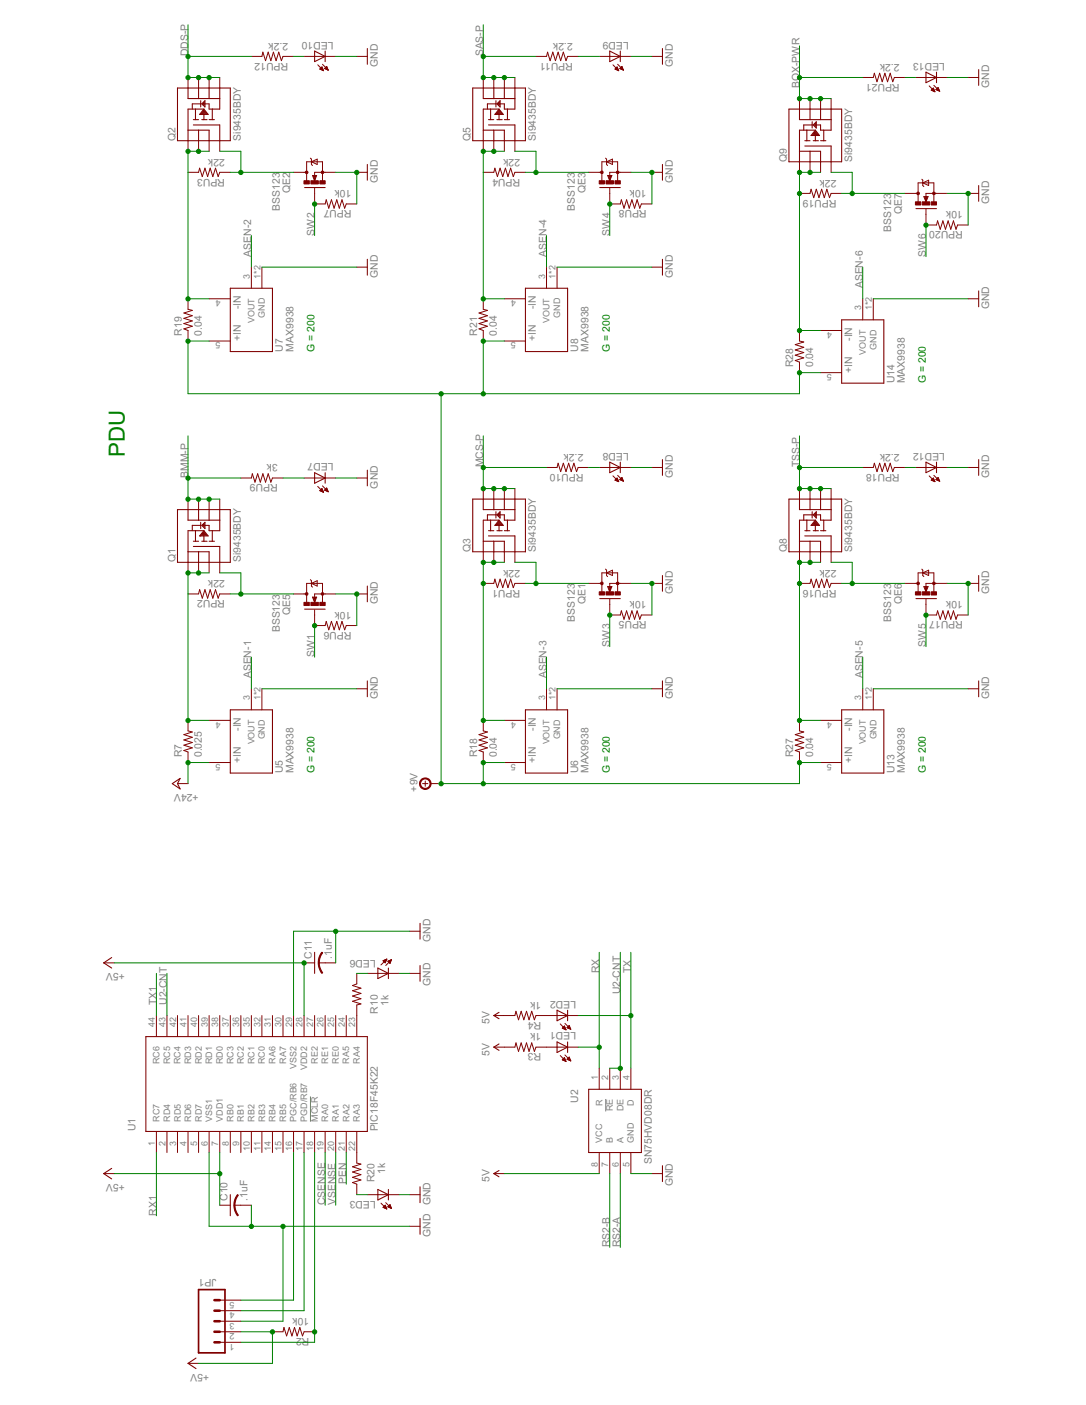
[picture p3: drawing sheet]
<svg xmlns="http://www.w3.org/2000/svg" width="216mm" height="279mm" viewBox="0 0 216 279" stroke-linecap="round" stroke-linejoin="round" font-family="sans-serif">
<path d="M61.7 218v5.1M120.4 218.5v2.5" fill="none" stroke="#808080" stroke-width=".2"/>
<g fill="none" stroke="#800000" stroke-width=".2">
<path d="M37.4 15.4v2.1M39.5 15.4v2.1M41.6 15.4v2.1M43.7 15.4v2.1M50 11.2h2.1l.2-.8 .5 1.7 .5-1.7 .5 1.7 .6-1.7 .5 1.7 .5-1.7 .5 1.7 .4-.9h2.1M60.5 11.2h6.2M63.2 12.9l1.1 1.2M63.6 13.7l.4-.4 .3 .8zM63.6 13.7h.1M63.7 13.6v.2M63.8 13.5v.3M63.9 13.4v.5"/>
<path d="M64 13.3v.6M64.1 13.5v.4M64.1 12.8l1.2 1.1M64.2 13.7v.3M64.3 13.9v.1M64.5 13.6l.8 .3M64.6 13.6h.1M64.6 13.5v.2M64.7 13.4v.3M64.8 13.3v.5M64.9 13.2v.6M64.9 13.2l-.4 .4"/>
<path d="M64.9 13.2l.4 .7M65 13.4v.4M65.1 13.6v.3M65.2 13.8v.1M70.9 11.2h2.1M96.1 15.4v2.1M98.2 15.4v2.1M100.3 15.4v2.1M102.4 15.4v2.1M106.6 11.2h2l.3-.8 .5 1.7 .5-1.7 .5 1.7 .6-1.7 .5 1.7 .5-1.7 .5 1.7 .3-.9h2.1M119.1 11.2h6.3M121.9 12.9l1.1 1.2"/>
<path d="M122.3 13.7l.4-.4 .3 .8zM122.4 13.6v.2M122.4 13.5v.3M122.6 13.4v.4M122.6 13.4v.5M122.7 13.4v.5M122.8 12.8l1.2 1.1M122.8 13.7v.3M122.9 13.9v.1M123.2 13.6l.4-.4 .4 .7zM123.3 13.5v.2M123.4 13.4v.3"/>
<path d="M123.5 13.4v.3M123.6 13.3v.5M123.7 13.3v.5M123.8 13.5v.4M123.9 13.8v.1M129.6 11.2h2.1M158.9 19.6v2.1M161 19.6v2.1M163.1 19.6v2.1M165.2 19.6v2.1M171.5 15.4h2.1l.2-.8 .5 1.7 .6-1.7 .5 1.7 .5-1.7 .5 1.7 .6-1.7 .5 1.7 .3-.9h2.1M182 15.4h6.3"/>
<path d="M184.7 17.1l1.2 1.1M185.1 17.9h.1M185.1 17.9l.8 .3M185.1 17.9l.4-.4 .4 .7M185.3 17.8v.2M185.3 17.7v.3M185.4 17.6v.5M185.5 17.5v.6M185.6 17.7v.4M185.7 17l1.1 1.1M185.7 17.9v.3M185.8 18.1v.1"/>
<path d="M186.1 17.8l.7 .3M186.1 17.8l.4-.4 .3 .7M186.1 17.8h.1M186.2 17.7v.2M186.3 17.6v.3M186.4 17.5v.4M186.5 17.4v.6M186.6 17.5v.5M186.6 17.8v.3M186.8 18v.1M192.5 15.4h2.1M37.4 28v2.1"/>
<path d="M37.4 34.3h2.1l.2-.9 .5 1.7 .5-1.7 .6 1.7 .5-1.7 .5 1.7 .5-1.7 .6 1.7 .3-.8h2.1M39.5 28v2.1M41.6 28v2.1M43.7 28v2.1M58.4 34.3h2.6M61 35.9v-3.7h3.1v3.7M61.7 31.5l.2 .1v1.1l.2 .2M61.9 32.2l1.2-.6v1.1zM62.1 34.9h.8l-.4 1zM62.5 37.4v3.2h2.1l.3-.9 .5 1.7 .5-1.7 .5 1.7 .6-1.7 .5 1.7 .5-1.7 .5 1.7 .3-.8h2.1M66.7 34.3h-4.2v.7M70.9 34.3h2.1"/>
<path d="M96.1 28v2.1M96.1 34.3h2.1l.2-.9 .5 1.7 .5-1.7 .5 1.7 .6-1.7 .5 1.7 .5-1.7 .5 1.7 .4-.8h2.1M98.2 28v2.1M100.3 28v2.1M102.4 28v2.1M117 34.3h2.7M119.7 35.9v-3.7h3.1v3.7M120.4 31.5l.2 .1v1.1l.2 .2M120.6 32.2l1.2-.6v1.1zM120.8 34.9h.8l-.4 1zM121.2 37.4v3.2h2.1l.2-.9 .6 1.7 .5-1.7 .5 1.7 .5-1.7 .6 1.7 .5-1.7 .5 1.7 .3-.8h2.1M125.4 34.3h-4.2v.7"/>
<path d="M129.6 34.3h2.1M158.9 32.2v2.1M158.9 38.5h2.1l.2-.9 .6 1.7 .5-1.7 .5 1.7 .5-1.7 .6 1.7 .5-1.7 .5 1.7 .3-.8h2.1M161 32.2v2.1M163.1 32.2v2.1M165.2 32.2v2.1M179.9 38.5h2.6M183.3 35.6l.2 .2v1.1l.2 .2M183.5 36.4l1.1-.6v1.1zM183.7 39.1h.8l-.4 1zM188.3 38.5h-4.2v.7M192.5 38.5h2.1"/>
<path d="M37.4 59.4v2.1l.8 .2-1.6 .6 1.6 .5-1.6 .5 1.6 .5-1.6 .5 1.6 .6-1.6 .5 .8 .3v2.1M41.6 59.4h4.2M50 53.1v4.2M52.1 53.1v4.2M70.9 53.1h2.1M96.1 59.4v2.1l.8 .2-1.7 .6 1.7 .5-1.7 .5 1.7 .5-1.7 .5 1.7 .6-1.7 .5 .9 .3v2.1M100.3 59.4h4.2M108.6 53.1v4.2M110.7 53.1v4.2M129.6 53.1h2.1M171.5 59.4v4.2M173.6 59.4v4.2"/>
<path d="M182.5 40.1v-3.7h3.2v3.7M184.1 41.6v3.1h2.1l.2-.8 .5 1.7 .6-1.7 .5 1.7 .5-1.7 .5 1.7 .5-1.7 .6 1.7 .3-.9h2.1M192.5 59.4h2.1M41.6 67.8h4.2M100.3 67.8h4.2M158.9 65.7v2.1l.9 .2-1.7 .5 1.7 .6-1.7 .5 1.7 .5-1.7 .5 1.7 .6-1.7 .5 .8 .3v2.1M163.1 74.1h4.2M163.1 65.7h4.2M37.4 99.3v2M39.5 99.3v2M41.6 99.3v2M43.7 99.3v2"/>
<path d="M47.9 95.1h2.1l.2-.9 .5 1.7 .5-1.7 .6 1.7 .5-1.7 .5 1.7 .5-1.7 .5 1.7 .4-.8h2.1M60.5 95.1h6.2M63.2 96.7l1.1 1.2M63.6 97.6l.4-.4 .3 .7zM63.6 97.5v.1M63.7 97.5v.1M63.8 97.4v.3M63.9 97.3v.4M64 97.2v.5M64.1 97.3v.5M64.1 96.6l1.2 1.2M64.2 97.6v.2"/>
<path d="M64.3 97.8v.1M64.5 97.5l.8 .3M64.6 97.5h.1M64.6 97.3v.2M64.7 97.3v.3M64.8 97.2v.4M64.9 97l-.4 .5M64.9 97l.4 .8M64.9 97.1v.5M65 97.2v.5M65.1 97.4v.3M65.2 97.7v.1"/>
<path d="M70.9 95.1h2.1M96.1 97.2v2.1M98.2 97.2v2.1M100.3 97.2v2.1M102.4 97.2v2.1M108.6 93h2.1l.3-.9 .5 1.7 .5-1.7 .5 1.7 .6-1.7 .5 1.7 .5-1.7 .5 1.7 .3-.8h2.1M119.1 93h6.3M121.9 94.6l1.1 1.2M122.4 95.4v.1M122.4 95.3v.2M122.6 95.2v.4M122.6 95.1v.5"/>
<path d="M122.7 95.1l-.4 .4 .7 .3M122.7 95.1l.3 .7M122.7 95.2v.5M122.8 94.5l1.2 1.2M122.8 95.4v.3M122.9 95.6v.2M123.2 95.4l.4-.4 .4 .7zM123.3 95.3v.1M123.4 95.2v.2M123.5 95.1v.4M123.6 95v.5M123.7 95.1v.5"/>
<path d="M123.8 95.3v.3M123.9 95.5v.2M129.6 93h2.1M158.9 97.2v2.1M161 97.2v2.1M163.1 97.2v2.1M165.2 97.2v2.1M171.5 93h2.1l.2-.9 .5 1.7 .6-1.7 .5 1.7 .5-1.7 .5 1.7 .6-1.7 .5 1.7 .3-.8h2.1M182 93h6.3M184.7 94.6l1.2 1.2M185.1 95.5l.8 .3M185.1 95.5h.1"/>
<path d="M185.3 95.4v.1M185.3 95.3v.3M185.4 95.2v.4M185.5 95.1v.5M185.5 95.1l-.4 .4M185.5 95.1l.4 .7M185.6 95.2v.5M185.7 94.5l1.1 1.2M185.7 95.4v.3M185.8 95.6v.2M186.1 95.4l.7 .3M186.1 95.4h.1"/>
<path d="M186.2 95.3v.1M186.3 95.2v.3M186.4 95.1v.4M186.5 95v.5M186.5 95l-.4 .4M186.5 95l.3 .7M186.6 95.1v.5M186.6 95.3v.3M186.8 95.5v.2M192.5 93h2.1M37.4 118.1h2.1l.2-.8 .5 1.7 .5-1.7 .6 1.7 .5-1.7 .5 1.7 .5-1.7 .6 1.7 .3-.9h2.1M37.4 111.8v2.1"/>
<path d="M39.5 111.8v2.1M41.6 111.8v2.1M43.7 111.8v2.1M58.4 118.1h2.6M61 119.8v-3.8h3.1v3.8M61.7 115.3l.2 .2v1l.2 .3M61.9 116l1.2-.5v1zM62.1 118.7h.8l-.4 1.1zM66.7 118.1h-4.2v.8M70.9 118.1h2.1M96.1 116h2.1l.2-.8 .5 1.7 .5-1.7 .5 1.7 .6-1.7 .5 1.7 .5-1.7 .5 1.7 .4-.9h2.1M96.1 109.7v2.1"/>
<path d="M98.2 109.7v2.1M100.3 109.7v2.1M102.4 109.7v2.1M117 116h2.7M119.7 117.7v-3.8h3.1v3.8M120.4 113.2l.2 .2v1l.2 .3M120.6 113.9l1.2-.5v1zM120.8 116.6h.8l-.4 1.1zM121.2 119.2v3.1h2.1l.2-.8 .6 1.6 .5-1.6 .5 1.6 .5-1.6 .6 1.6 .5-1.6 .5 1.6 .3-.8h2.1M125.4 116h-4.2v.8M129.6 116h2.1M158.9 116h2.1l.2-.8 .6 1.7 .5-1.7 .5 1.7 .5-1.7 .6 1.7 .5-1.7 .5 1.7 .3-.9h2.1"/>
<path d="M158.9 109.7v2.1M161 109.7v2.1M163.1 109.7v2.1M165.2 109.7v2.1M179.9 116h2.6M182.5 117.7v-3.8h3.2v3.8M183.3 113.2l.2 .2v1l.2 .3M183.5 113.9l1.1-.5v1zM183.7 116.6h.8l-.4 1.1zM184.1 119.2v3.1h2.1l.2-.8 .5 1.6 .6-1.6 .5 1.6 .5-1.6 .5 1.6 .5-1.6 .6 1.6 .3-.8h2.1M188.3 116h-4.2v.8M192.5 116h2.1"/>
<path d="M50 137v4.2M52.1 137v4.2M62.5 121.3v3.1h2.1l.3-.8 .5 1.6 .5-1.6 .5 1.6 .6-1.6 .5 1.6 .5-1.6 .5 1.6 .3-.8h2.1M70.9 137h2.1M108.6 137v4.2M110.7 137v4.2M129.6 137h2.1M171.5 137v4.2M173.6 137v4.2M192.5 137h2.1M35.3 155.8h2.1M37.4 143.3v2.1l.8 .2-1.6 .5 1.6 .5-1.6 .6 1.6 .5-1.6 .5 1.6 .5-1.6 .5 .8 .3v2.1"/>
<path d="M41.6 151.6h4.2M41.6 143.3h4.2M84 155.8h1.1M84.5 155.3v1.1M85.6 155.8h2.1M96.1 143.3v2.1l.8 .2-1.7 .5 1.7 .5-1.7 .6 1.7 .5-1.7 .5 1.7 .5-1.7 .5 .9 .3v2.1M100.3 151.6h4.2M100.3 143.3h4.2M158.9 143.3v2.1l.9 .2-1.7 .5 1.7 .5-1.7 .6 1.7 .5-1.7 .5 1.7 .5-1.7 .5 .8 .3v2.1M163.1 151.6h4.2M163.1 143.3h4.2M20.6 191.5h2.1"/>
<path d="M60.5 191.5h2M63.4 191.5h3.3M70.9 193.6v2.1l-.8 .3 1.7 .5-1.7 .5 1.7 .5-1.7 .6 1.7 .5-1.7 .5 1.7 .5-.9 .3v6.2M73 193.6h6.3M76.2 191.1l.7-.4-.3 .8zM76.2 191v.1M76.3 191v.2M76.4 190.9v.4M76.5 190.9v.5M76.6 190.9v.6M76.7 190.8v.4M76.8 190.8v.2"/>
<path d="M76.9 190.8h.1M76.9 190.7l-1.2 1.2M77.2 191.1v.1M77.2 191.1v.2M77.3 191.1v.3M77.4 191v.5M77.5 191v.6M77.6 190.9v.4M77.7 190.9v.2M77.8 190.9h.1M77.8 190.8l-1.1 1.2M77.8 190.8l-.7 .4 .4 .4"/>
<path d="M77.8 190.8l-.3 .8M81.4 185.2h2.1M81.4 193.6h2.1M31.1 202v4.1M33.2 202v4.1M35.3 202v4.1M37.4 202v4.1M39.5 202v4.1M41.6 202v4.1M43.7 202v4.1M45.8 202v4.1M47.9 202v4.1"/>
<path d="M50 202v4.1M52.1 202v4.1M54.2 202v4.1M56.3 202v4.1M58.4 202v4.1M60.5 202v4.1M62.5 202v4.1M64.6 202v4.1M66.7 202v4.1M68.8 202v4.1M98.2 208.2h4.2l.2-.8 .5 1.7 .5-1.7 .5 1.7 .6-1.7 .5 1.7 .5-1.7 .5 1.7 .4-.9h8.3M98.2 202h4.2l.2-.9 .5 1.7 .5-1.7 .5 1.7 .6-1.7 .5 1.7 .5-1.7 .5 1.7 .4-.8h8.3"/>
<path d="M111.4 209.9l1.1 1.2M111.4 203.6l1.1 1.2M111.8 204.4v.1M111.8 210.7v.1M111.9 204.3v.2M111.9 210.6v.2M112 204.2v.4M112 210.5v.4M112.1 204.1v.5M112.1 210.4v.5M112.2 210.3l-.4 .5 .7 .3M112.2 210.3l.3 .8"/>
<path d="M112.2 204v.6M112.2 210.3v.6M112.2 204l-.4 .5 .7 .3M112.2 204l.3 .8M112.3 209.8l1.2 1.2M112.3 204.3v.4M112.3 210.6v.4M112.3 203.5l1.2 1.2M112.4 204.5v.2M112.4 210.8v.2M112.5 204.7v.1M112.5 211v.1"/>
<path d="M112.8 204.3v.1M112.8 210.6v.1M112.9 204.2v.2M112.9 210.5v.2M113 204.1v.4M113 210.4v.4M113.1 204v.5M113.1 210.3v.5M113.2 210.2l-.5 .5 .8 .3M113.2 210.2l.3 .8M113.2 203.9v.6M113.2 210.2v.6"/>
<path d="M113.2 203.9l-.5 .5 .8 .3M113.2 203.9l.3 .8M113.2 204.2v.4M113.2 210.4v.5M113.3 204.4v.2M113.3 210.7v.2M113.4 204.6v.1M113.4 210.9h.1M119.1 212.4v4.2M121.2 212.4v4.2M123.3 212.4v4.2M125.4 212.4v4.2"/>
<path d="M20.6 233.4h2.1M31.1 225v4.2M33.2 225v4.2M35.3 225v4.2M37.4 225v4.2M39.5 225v4.2M41.6 225v4.2M43.7 225v4.2M43.7 239.7h2.1M45.8 225v4.2M46.6 239.7h3.4M47.9 225v4.2"/>
<path d="M50 225v4.2M52.1 225v4.2M54.2 225v4.2M56.3 225v4.2M58.4 225v4.2M60.5 225v4.2M62.5 225v4.2M64.6 225v4.2M66.7 225v4.2M68.8 225v4.2M70.9 225v6.3l.9 .2-1.7 .5 1.7 .6-1.7 .5 1.7 .5-1.7 .5 1.7 .6-1.7 .5 .8 .3v2.1M73 237.6h6.3"/>
<path d="M75.7 239.3l1.2 1.1M76.3 240v.2M76.4 239.9v.3M76.5 239.8v.4M76.6 239.7v.6M76.7 239.2l1.1 1.1M76.7 239.9v.4M77.1 240l.4-.4 .3 .7zM77.2 239.9v.1M77.2 239.9v.2M77.3 239.8v.3M77.4 239.7v.4"/>
<path d="M77.5 239.6v.6M77.6 239.8v.4M81.4 237.6h2.1M98.2 233.4h2.1M119.1 229.2v4.2M121.2 229.2v4.2M123.3 229.2v4.2M125.4 229.2v4.2M129.6 233.4h2.1M43.7 258.6h4.2M76.2 240.1l.4-.4 .3 .7zM76.2 240.1h.1"/>
<path d="M76.8 240.1v.3M76.9 240.3v.1M77.7 240v.3M77.8 240.2v.1M81.4 243.9h2.1M37.4 271.1h2.1M43.7 266.9h4.2M43.7 264.8h4.2M43.7 262.7h4.2M43.7 260.6h4.2M54.2 264.8h2.1l.2-.8 .5 1.7 .5-1.7 .5 1.7 .5-1.7 .6 1.7 .5-1.7 .5 1.7 .4-.9h2"/>
</g>
<g fill="none" stroke="#800000" stroke-width=".21">
<path d="M35.3 17.5h10.5v10.5h-10.5zM37.4 17.5v2.1h6.3M39.5 17.5v2.1M41.6 17.5v2.1M43.7 17.5v4.2h-2.1v-1h-.9M62.5 10.2l2.1 1-2.1 1.1zM64.6 10.2v2.1M73 9.7v3.1M94 17.5h10.5v10.5h-10.5zM96.1 17.5v2.1h6.3M98.2 17.5v2.1M100.3 17.5v2.1"/>
<path d="M102.4 17.5v4.2h-2.1v-1h-.9M121.2 10.2l2.1 1-2.1 1.1zM123.3 10.2v2.1M131.7 9.7v3.1M184.1 14.4l2.1 1-2.1 1zM186.2 14.4v2M194.6 13.8v3.2M37.4 25.9h4.2v2.1M38.4 24.8h5.3v3.2M38.4 23.8h1.1M38.9 21.7v2.1M39.5 25.9v2.1"/>
<path d="M39.9 20v1.3M39.9 20.7h-1.7v1M40.1 23.8h1.1M40.3 20.6v.1M40.4 20.4v.4M40.5 21.7h-3.1v6.3M40.5 22.8v1M40.5 21.7l.9 1.1h-1.7zM40.5 21.9l-.6 .9M40.6 20.3v.6M40.6 22l-.4 .6M40.7 22.1l-.4 .5"/>
<path d="M40.7 20v1.3l-.6-.6zM40.8 22.2l-.2 .4M40.9 22.4l-.1 .2M41 22.5l-.1 .1M41.1 22.6v.1M41.6 23.8h1M42.2 21.7v2.1M60.6 37.3h4M73 32.7v3.1M96.1 25.9h4.2v2.1M97.1 24.8h5.3v3.2M97.1 23.8h1.1"/>
<path d="M97.5 21.7v2.1M98.2 25.9v2.1M98.6 20.7h-1.7v1M98.6 20v1.3M98.8 23.8h1M99 20.6v.1M99.1 20.4v.4M99.2 21.7h-3.1v6.3M99.2 21.7l.9 1.1h-1.7zM99.2 22.8v1M99.2 21.9l-.6 .9M99.3 20.3v.6"/>
<path d="M99.3 22l-.5 .6M99.4 22.1l-.4 .5M99.4 20v1.3l-.6-.6zM99.5 22.2l-.3 .4M99.6 22.4l-.2 .2M99.7 22.5l-.1 .1M99.8 22.6v.1M100.3 23.8h1M100.9 21.7v2.1M119.2 37.3h4.1M131.7 32.7v3.1M156.8 21.7h10.5v10.5h-10.5z"/>
<path d="M158.9 21.7v2.1h6.3M158.9 30.1h4.2v2.1M160 28h1M160 29h5.2v3.2M160.4 25.9v2.1M161 21.7v2.1M161 30.1v2.1M161.5 24.8h-1.7v1.1M161.5 24.2v1.3M161.7 28h1M161.9 24.8v.1M162 24.6v.4"/>
<path d="M162.1 25.9h-3.2v6.3M162.1 26.9v1.1M162.1 25.9l.8 1h-1.7zM162.1 26.1l-.6 .8M162.2 24.5v.6M162.2 26.2l-.5 .6M162.3 26.3l-.4 .5M162.3 24.2v1.3l-.6-.7zM162.4 26.4l-.3 .4M162.5 26.5l-.2 .3M162.6 26.6l-.1 .2M162.7 26.8l-.1 .1"/>
<path d="M163.1 28h1.1M163.1 21.7v2.1M163.8 25.9v2.1M165.2 21.7v4.2h-2.1v-1.1h-.8M194.6 36.9v3.1M45.8 57.3h8.4v12.6h-8.4zM73 51.6v3.1M104.5 57.3h8.3v12.6h-8.3zM131.7 51.6v3.1M182.1 41.5h4.1M194.6 57.8v3.2M167.3 63.6h8.4v12.6h-8.4z"/>
<path d="M62.5 94l2.1 1.1-2.1 1zM64.6 94v2.1M73 93.5v3.1M94 99.3h10.5v10.4h-10.5zM96.1 99.3v2h6.3M98.2 99.3v2M100.3 99.3v2M102.4 99.3v4.1h-2.1v-1h-.9M121.2 91.9l2.1 1.1-2.1 1zM123.3 91.9v2.1M131.7 91.4v3.1M156.8 99.3h10.5v10.4h-10.5z"/>
<path d="M158.9 99.3v2h6.3M161 99.3v2M163.1 99.3v2M165.2 99.3v4.1h-2.1v-1h-.8M184.1 91.9l2.1 1.1-2.1 1zM186.2 91.9v2.1M194.6 91.4v3.1M35.3 101.3h10.5v10.5h-10.5zM37.4 101.3v2.1h6.3M37.4 109.7h4.2v2.1M38.4 108.7h5.3v3.1M38.4 107.6h1.1"/>
<path d="M38.9 105.5v2.1M39.5 101.3v2.1M39.5 109.7v2.1M39.9 104.5h-1.7v1M39.9 103.9v1.2M40.1 104.5l.6-.6v1.2zM40.1 107.6h1.1M40.3 104.4v.1M40.4 104.3v.3M40.5 105.5h-3.1v6.3M40.5 105.5l.9 1.1h-1.7zM40.5 106.6v1"/>
<path d="M40.5 105.7l-.6 .9M40.6 104.1v.7M40.6 105.8l-.4 .7M40.7 106l-.4 .5M40.8 106l-.2 .5M40.9 106.2l-.1 .2M41 106.3l-.1 .2M41.1 106.4v.1M41.6 101.3v2.1M41.6 107.6h1M42.2 105.5v2.1M43.7 101.3v4.2h-2.1v-1h-.9"/>
<path d="M73 116.5v3.2M96.1 107.6h4.2v2.1M97.1 105.5h1.1M97.1 106.6h5.3v3.1M97.5 103.4v2.1M98.2 107.6v2.1M98.6 102.4h-1.7v1M98.6 101.8v1.2M98.8 105.5h1M98.8 102.4l.6-.6v1.2zM99 102.3v.1M99.1 102.2v.3"/>
<path d="M99.2 103.4h-3.1v6.3M99.2 103.4l.9 1.1h-1.7zM99.2 104.5v1M99.2 103.7l-.6 .8M99.3 102v.7M99.3 103.7l-.5 .7M99.4 103.9l-.4 .5M99.5 103.9l-.3 .5M99.6 104.1l-.2 .3M99.7 104.2l-.1 .2M99.8 104.3v.1M100.3 105.5h1"/>
<path d="M100.9 103.4v2.1M119.2 119h4.1M131.7 114.4v3.2M158.9 107.6h4.2v2.1M160 105.5h1M160 106.6h5.2v3.1M160.4 103.4v2.1M161 107.6v2.1M161.5 102.4h-1.7v1M161.5 101.8v1.2M161.7 105.5h1M161.9 102.3v.1"/>
<path d="M162 102.2v.3M162.1 103.4h-3.2v6.3M162.1 103.4l.8 1.1h-1.7zM162.1 104.5v1M162.1 103.7l-.6 .8M162.2 102v.7M162.2 103.7l-.5 .7M162.3 103.9l-.4 .5M162.3 101.8v1.2l-.6-.6zM162.4 103.9l-.3 .5M162.5 104.1l-.2 .3M162.6 104.2l-.1 .2"/>
<path d="M162.7 104.3l-.1 .1M163.1 105.5h1.1M163.8 103.4v2.1M182.1 119h4.1M194.6 114.4v3.2M60.6 121.1h4M73 135.4v3.2M131.7 135.4v3.2M194.6 135.4v3.2M34.2 155.8l1.6-1-.5 1 .5 1.1zM45.8 141.2h8.4v12.5h-8.4zM104.5 141.2h8.3v12.5h-8.3z"/>
<path d="M167.3 141.2h8.4v12.5h-8.4zM22.2 190.4l-1.6 1.1 1.6 1M62.5 189.4v4.2M75.1 192.5l2.1 1.1-2.1 1zM77.2 192.5v2.1M83.5 183.6v3.2M83.5 192v3.1M29 206.1h44v18.9h-44zM99.2 207.6l-1 .6 1 .7M99.2 201.3l-1 .7 1 .6M110.7 207.2l2.1 1-2.1 1.1zM110.7 200.9l2.1 1.1-2.1 1z"/>
<path d="M112.8 200.9v2.1M112.8 207.2v2.1M117 216.6h10.5v12.6h-10.5zM22.2 232.3l-1.6 1.1 1.6 1M45.8 237.6v4.2M75.1 236.5l2.1 1.1-2.1 1zM77.2 236.5v2.1M83.5 236v3.2M99.2 232.8l-1 .6 1 .6M131.7 231.8v3.2M83.5 242.3v3.1M39 270.1l-1.6 1 1.6 1.1"/>
</g>
<path d="M62.3 35l.2 .7 .2-.7h-.2v.2M121 35l.2 .7 .2-.7h-.2v.2M183.9 39.2l.2 .7 .2-.7h-.2v.2M62.3 118.9l.2 .7 .2-.7h-.2v.2M121 116.8l.2 .7 .2-.7h-.2v.2M183.9 116.8l.2 .7 .2-.7h-.2v.2" fill="none" stroke="#800000" stroke-width=".25"/>
<g fill="#800000" stroke="#800000" stroke-width=".2">
<path d="M83.8 154.9a1.16 1.16 0 0 1 1.8 .6 1.16 1.16 0 0 1-1.1 1.5v-.2a.94 .94 0 0 1-.9-1.3 .94 .94 0 0 1 1.6-.3 .94 .94 0 0 1-.4 1.5l-.3 .1v.2a1.15 1.15 0 0 1-1-.8 1.15 1.15 0 0 1 .3-1.3z" fill-rule="evenodd"/>
<path d="M47.2 237.6l.2 .1-.5 .7-.2 1.3h-.2l.2-1.2z" fill-rule="evenodd"/>
<path d="M46.5 239.7h.2l.1 .8 .6 1.2-.2 .1-.5-1z" fill-rule="evenodd"/>
<path d="M64 189.4l.2 .1-.5 .7-.2 1.3h-.2l.1-1.1z" fill-rule="evenodd"/>
<path d="M63.3 191.5h.2l.1 .8 .6 1.1-.2 .2-.5-1z" fill-rule="evenodd"/>
<path d="M185.5 115.8h.4v.4h-.4z" fill-rule="evenodd"/>
<path d="M185.5 38.3h.4v.4h-.4z" fill-rule="evenodd"/>
<circle cx="64.1" cy="118.1" r=".27"/>
<circle cx="61" cy="118.1" r=".27"/>
<circle cx="122.8" cy="116" r=".27"/>
<circle cx="119.7" cy="116" r=".27"/>
<circle cx="64.1" cy="34.3" r=".27"/>
<circle cx="61" cy="34.3" r=".27"/>
<circle cx="122.8" cy="34.3" r=".27"/>
<circle cx="119.7" cy="34.3" r=".27"/>
<circle cx="182.5" cy="116" r=".27"/>
<circle cx="182.5" cy="38.5" r=".27"/>
</g>
<g fill="#800000" stroke="#800000" stroke-width=".2">
<path d="M63.6 119.8h1v.6h-1z"/>
<path d="M60.4 119.8h1.1v.6h-1.1z"/>
<path d="M61.8 119.8h1.5v.6h-1.5z"/>
<path d="M122.3 117.7h1v.6h-1z"/>
<path d="M119.1 117.7h1.1v.6h-1.1z"/>
<path d="M120.5 117.7h1.5v.6h-1.5z"/>
<path d="M63.6 35.9h1v.7h-1z"/>
<path d="M60.4 35.9h1.1v.7h-1.1z"/>
<path d="M61.8 35.9h1.5v.7h-1.5z"/>
<path d="M122.3 35.9h1v.7h-1z"/>
<path d="M119.1 35.9h1.1v.7h-1.1z"/>
<path d="M120.5 35.9h1.5v.7h-1.5z"/>
<path d="M185.1 117.7h1.1v.6h-1.1z"/>
<path d="M182 117.7h1v.6h-1z"/>
<path d="M183.3 117.7h1.5v.6h-1.5z"/>
<path d="M185.1 40.1h1.1v.7h-1.1z"/>
<path d="M182 40.1h1v.7h-1z"/>
<path d="M183.3 40.1h1.5v.7h-1.5z"/>
</g>
<path d="M39.5 256.5h5.2v12.5h-5.2z" fill="none" stroke="#800000" stroke-width=".34"/>
<path d="M42.6 258.6h1.1M42.6 262.7h1.1M42.6 264.8h1.1M42.6 266.9h1.1M42.6 260.6h1.1" fill="none" stroke="#800000" stroke-width=".51"/>
<g fill="none" stroke="#008000" stroke-width=".2">
<path d="M37.4 11.2h12.6M37.4 4.9v10.5h6.3M58.4 11.2h2.1M66.7 11.2h4.2M96.1 11.2h10.5M96.1 4.9v10.5h6.3M114.9 11.2h4.2M125.4 11.2h4.2M158.9 15.4h12.6M158.9 9.1v10.5h6.3M179.9 15.4h2.1M188.3 15.4h4.2"/>
<path d="M41.6 30.1h-4.2v29.3h4.2M43.7 30.1h4.2v4.2M45.8 34.3h12.6M66.7 34.3h4.2v6.3M100.3 30.1h-4.2v29.3h4.2M102.4 30.1h4.2v4.2M104.5 34.3h12.5M125.4 34.3h4.2v6.3M163.1 34.3h-4.2v31.4h4.2M165.2 34.3h4.2v4.2M167.3 38.5h12.6M188.3 38.5h4.2v6.2"/>
<path d="M50 46.8v6.3M52.1 53.1h18.8M62.5 40.6v6.2M108.6 46.8v6.3M110.7 53.1h18.9M121.2 40.6v6.2M171.5 53.1v6.3M173.6 59.4h18.9M184.1 44.7v6.3M41.6 67.8h-4.2v10.5h121.5v-4.2h4.2M87.7 78.3v77.5h71.2v-4.2h4.2M100.3 67.8h-4.2v10.5"/>
<path d="M37.4 95.1h10.5M37.4 86.7v12.6h6.3M56.3 95.1h4.2M66.7 95.1h4.2M96.1 93h12.5M96.1 86.7v10.5h6.3M117 93h2.1M125.4 93h4.2M158.9 93h12.6M158.9 86.7v10.5h6.3M179.9 93h2.1M188.3 93h4.2"/>
<path d="M41.6 113.9h-4.2v29.4h4.2M43.7 113.9h4.2v4.2M45.8 118.1h12.6M66.7 118.1h4.2v6.3M100.3 111.8h-4.2v31.5h4.2M102.4 111.8h4.2v4.2M104.5 116h12.5M125.4 116h4.2v6.3M163.1 111.8h-4.2v31.5h4.2M165.2 111.8h4.2v4.2M167.3 116h12.6M188.3 116h4.2v6.3"/>
<path d="M50 130.7v6.3M52.1 137h18.8M62.5 124.4v6.3M108.6 130.7v6.3M110.7 137h18.9M121.2 122.3v6.3M171.5 130.7v6.3M173.6 137h18.9M184.1 122.3v6.3M41.6 151.6h-4.2v4.2M100.3 151.6h-4.2v4.2M22.7 191.5h37.8v10.5"/>
<path d="M31.1 193.6v8.4M33.2 193.6v8.4M66.7 185.2v6.3M70.9 193.6h2.1M79.3 193.6h2.1M81.4 185.2h-23v16.8M119.1 189.4v23M123.3 189.4v23h-2.1M125.4 189.4v23M114.9 202h10.5M114.9 208.2h4.2M22.7 233.4h21"/>
<path d="M31.1 229.2v12.6M41.6 229.2v14.7h39.8M43.7 229.2v10.5M50 239.7v4.2M58.4 229.2v29.4h-10.5M60.5 229.2v31.4h-12.6M62.5 229.2v37.7h-14.6M64.6 229.2v10.5M66.7 229.2v10.5M68.8 229.2v6.3M70.9 237.6h2.1M79.3 237.6h2.1"/>
<path d="M100.3 233.4h18.8M121.2 233.4v14.7M123.3 233.4v14.7M125.4 233.4h4.2M56.3 243.9v18.8h-8.4M47.9 264.8h6.3v6.3h-14.7"/>
</g>
<g fill="#008000" stroke="#008000" stroke-width=".2">
<circle cx="70.9" cy="118.1" r=".42"/>
<circle cx="129.6" cy="116" r=".42"/>
<circle cx="70.9" cy="34.3" r=".42"/>
<circle cx="129.6" cy="34.3" r=".42"/>
<circle cx="56.3" cy="243.9" r=".42"/>
<circle cx="50" cy="243.9" r=".42"/>
<circle cx="66.7" cy="185.2" r=".42"/>
<circle cx="192.5" cy="116" r=".42"/>
<circle cx="192.5" cy="38.5" r=".42"/>
<circle cx="62.5" cy="124.4" r=".42"/>
<circle cx="37.4" cy="99.3" r=".42"/>
<circle cx="39.5" cy="99.3" r=".42"/>
<circle cx="41.6" cy="99.3" r=".42"/>
<circle cx="37.4" cy="95.1" r=".42"/>
<circle cx="37.4" cy="143.3" r=".42"/>
<circle cx="37.4" cy="113.9" r=".42"/>
<circle cx="39.5" cy="113.9" r=".42"/>
<circle cx="96.1" cy="97.2" r=".42"/>
<circle cx="98.2" cy="97.2" r=".42"/>
<circle cx="100.3" cy="97.2" r=".42"/>
<circle cx="96.1" cy="93" r=".42"/>
<circle cx="96.1" cy="116" r=".42"/>
<circle cx="96.1" cy="143.3" r=".42"/>
<circle cx="96.1" cy="111.8" r=".42"/>
<circle cx="98.2" cy="111.8" r=".42"/>
<circle cx="106.6" cy="116" r=".42"/>
<circle cx="37.4" cy="15.4" r=".42"/>
<circle cx="39.5" cy="15.4" r=".42"/>
<circle cx="41.6" cy="15.4" r=".42"/>
<circle cx="37.4" cy="11.2" r=".42"/>
<circle cx="37.4" cy="59.4" r=".42"/>
<circle cx="37.4" cy="30.1" r=".42"/>
<circle cx="39.5" cy="30.1" r=".42"/>
<circle cx="47.9" cy="34.3" r=".42"/>
<circle cx="96.1" cy="15.4" r=".42"/>
<circle cx="98.2" cy="15.4" r=".42"/>
<circle cx="100.3" cy="15.4" r=".42"/>
<circle cx="96.1" cy="11.2" r=".42"/>
<circle cx="96.1" cy="59.4" r=".42"/>
<circle cx="96.1" cy="30.1" r=".42"/>
<circle cx="98.2" cy="30.1" r=".42"/>
<circle cx="106.6" cy="34.3" r=".42"/>
<circle cx="87.7" cy="78.3" r=".42"/>
<circle cx="96.1" cy="67.8" r=".42"/>
<circle cx="37.4" cy="67.8" r=".42"/>
<circle cx="96.1" cy="151.7" r=".42"/>
<circle cx="87.7" cy="155.9" r=".42"/>
<circle cx="158.9" cy="151.7" r=".42"/>
<circle cx="96.1" cy="155.9" r=".42"/>
<circle cx="158.9" cy="74.1" r=".42"/>
<circle cx="96.1" cy="78.3" r=".42"/>
<circle cx="47.9" cy="118.1" r=".42"/>
<circle cx="125.4" cy="202" r=".42"/>
<circle cx="119.1" cy="208.3" r=".42"/>
<circle cx="43.7" cy="233.4" r=".42"/>
<circle cx="60.5" cy="191.5" r=".42"/>
<circle cx="54.2" cy="264.9" r=".42"/>
<circle cx="62.5" cy="264.9" r=".42"/>
<circle cx="123.3" cy="212.4" r=".42"/>
<circle cx="158.9" cy="116" r=".42"/>
<circle cx="158.9" cy="143.3" r=".42"/>
<circle cx="158.9" cy="111.8" r=".42"/>
<circle cx="161" cy="111.8" r=".42"/>
<circle cx="169.4" cy="116" r=".42"/>
<circle cx="158.9" cy="97.2" r=".42"/>
<circle cx="161" cy="97.2" r=".42"/>
<circle cx="163.1" cy="97.2" r=".42"/>
<circle cx="158.9" cy="93" r=".42"/>
<circle cx="37.4" cy="151.7" r=".42"/>
<circle cx="158.9" cy="38.5" r=".42"/>
<circle cx="158.9" cy="65.7" r=".42"/>
<circle cx="158.9" cy="34.3" r=".42"/>
<circle cx="161" cy="34.3" r=".42"/>
<circle cx="169.4" cy="38.5" r=".42"/>
<circle cx="158.9" cy="19.6" r=".42"/>
<circle cx="161" cy="19.6" r=".42"/>
<circle cx="163.1" cy="19.6" r=".42"/>
<circle cx="158.9" cy="15.4" r=".42"/>
<circle cx="62.5" cy="40.6" r=".42"/>
<circle cx="121.2" cy="122.3" r=".42"/>
<circle cx="121.2" cy="40.6" r=".42"/>
<circle cx="184.1" cy="122.3" r=".42"/>
<circle cx="184.1" cy="44.8" r=".42"/>
</g>
<text font-size="5" fill="#008000" x="24.8" y="90.9" transform="rotate(-90 24.8 90.9)">PDU</text>
<g font-size="2.3" fill="#808080">
<text x="37.4" y="11.2" transform="rotate(-90 37.4 11.2)">DDS-P</text>
<text x="57.3" y="8.5" transform="rotate(-180 57.3 8.5)">2.2k</text>
<text x="66.3" y="8.3" transform="rotate(-180 66.3 8.3)">LED10</text>
<text x="96.1" y="11.2" transform="rotate(-90 96.1 11.2)">SAS-P</text>
<text x="113.9" y="8.5" transform="rotate(-180 113.9 8.5)">2.2k</text>
<text x="125" y="8.3" transform="rotate(-180 125 8.3)">LED9</text>
<text x="57.3" y="12.5" transform="rotate(-180 57.3 12.5)">RPU12</text>
<text x="75.1" y="13.3" transform="rotate(-90 75.1 13.3)">GND</text>
<text x="113.9" y="12.5" transform="rotate(-180 113.9 12.5)">RPU11</text>
<text x="133.8" y="13.3" transform="rotate(-90 133.8 13.3)">GND</text>
<text x="158.9" y="17.5" transform="rotate(-90 158.9 17.5)">BOX-PWR</text>
<text x="178.9" y="12.7" transform="rotate(-180 178.9 12.7)">2.2k</text>
<text x="178.9" y="16.6" transform="rotate(-180 178.9 16.6)">RPU21</text>
<text x="187.9" y="12.5" transform="rotate(-180 187.9 12.5)">LED13</text>
<text x="196.7" y="17.5" transform="rotate(-90 196.7 17.5)">GND</text>
<text x="34.9" y="28" transform="rotate(-90 34.9 28)">Q2</text>
<text x="47.9" y="28" transform="rotate(-90 47.9 28)">Si9435BDY</text>
<text x="93.6" y="28" transform="rotate(-90 93.6 28)">Q5</text>
<text x="106.5" y="28" transform="rotate(-90 106.5 28)">Si9435BDY</text>
<text x="44.7" y="31.5" transform="rotate(-180 44.7 31.5)">22k</text>
<text x="44.7" y="35.5" transform="rotate(-180 44.7 35.5)">RPU3</text>
<text x="103.4" y="31.5" transform="rotate(-180 103.4 31.5)">22k</text>
<text x="103.4" y="35.5" transform="rotate(-180 103.4 35.5)">RPU4</text>
<text x="156.4" y="32.2" transform="rotate(-90 156.4 32.2)">Q9</text>
<text x="166.3" y="35.7" transform="rotate(-180 166.3 35.7)">22k</text>
<text x="169.4" y="32.2" transform="rotate(-90 169.4 32.2)">Si9435BDY</text>
<text x="55.6" y="41.9" transform="rotate(-90 55.6 41.9)">BSS123</text>
<text x="57.7" y="38.4" transform="rotate(-90 57.7 38.4)">QE2</text>
<text x="69.9" y="37.8" transform="rotate(-180 69.9 37.8)">10k</text>
<text x="69.9" y="41.8" transform="rotate(-180 69.9 41.8)">RPU7</text>
<text x="75.1" y="36.4" transform="rotate(-90 75.1 36.4)">GND</text>
<text x="114.3" y="41.9" transform="rotate(-90 114.3 41.9)">BSS123</text>
<text x="116.4" y="38.4" transform="rotate(-90 116.4 38.4)">QE3</text>
<text x="128.6" y="37.8" transform="rotate(-180 128.6 37.8)">10k</text>
<text x="128.6" y="41.8" transform="rotate(-180 128.6 41.8)">RPU8</text>
<text x="133.8" y="36.4" transform="rotate(-90 133.8 36.4)">GND</text>
<text x="166.3" y="39.7" transform="rotate(-180 166.3 39.7)">RPU19</text>
<text x="196.7" y="40.6" transform="rotate(-90 196.7 40.6)">GND</text>
<text x="62.5" y="46.8" transform="rotate(-90 62.5 46.8)">SW2</text>
<text x="121.2" y="46.8" transform="rotate(-90 121.2 46.8)">SW4</text>
<text x="177.2" y="46.1" transform="rotate(-90 177.2 46.1)">BSS123</text>
<text x="179.3" y="42.6" transform="rotate(-90 179.3 42.6)">QE7</text>
<text x="191.4" y="42" transform="rotate(-180 191.4 42)">10k</text>
<text x="191.4" y="46" transform="rotate(-180 191.4 46)">RPU20</text>
<text x="50" y="51" transform="rotate(-90 50 51)">ASEN-2</text>
<text x="108.6" y="51" transform="rotate(-90 108.6 51)">ASEN-4</text>
<text x="184.1" y="51" transform="rotate(-90 184.1 51)">SW6</text>
<text x="75.1" y="55.2" transform="rotate(-90 75.1 55.2)">GND</text>
<text x="133.8" y="55.2" transform="rotate(-90 133.8 55.2)">GND</text>
<text x="171.5" y="57.3" transform="rotate(-90 171.5 57.3)">ASEN-6</text>
<text x="47.9" y="61.5" transform="rotate(-90 47.9 61.5)">-IN</text>
<text x="106.5" y="61.5" transform="rotate(-90 106.5 61.5)">-IN</text>
<text x="196.7" y="61.5" transform="rotate(-90 196.7 61.5)">GND</text>
<text x="36.2" y="66.8" transform="rotate(-90 36.2 66.8)">R19</text>
<text x="40.1" y="66.8" transform="rotate(-90 40.1 66.8)">0.04</text>
<text x="47.9" y="67.8" transform="rotate(-90 47.9 67.8)">+IN</text>
<text x="56.3" y="69.9" transform="rotate(-90 56.3 69.9)">U7</text>
<text x="58.3" y="69.9" transform="rotate(-90 58.3 69.9)">MAX9938</text>
<text x="94.8" y="66.8" transform="rotate(-90 94.8 66.8)">R21</text>
<text x="98.8" y="66.8" transform="rotate(-90 98.8 66.8)">0.04</text>
<text x="106.5" y="67.8" transform="rotate(-90 106.5 67.8)">+IN</text>
<text x="114.9" y="69.9" transform="rotate(-90 114.9 69.9)">U8</text>
<text x="117" y="69.9" transform="rotate(-90 117 69.9)">MAX9938</text>
<text x="169.4" y="67.8" transform="rotate(-90 169.4 67.8)">-IN</text>
<text x="157.7" y="73" transform="rotate(-90 157.7 73)">R28</text>
<text x="161.7" y="73" transform="rotate(-90 161.7 73)">0.04</text>
<text x="169.4" y="74.1" transform="rotate(-90 169.4 74.1)">+IN</text>
<text x="177.8" y="76.2" transform="rotate(-90 177.8 76.2)">U14</text>
<text x="179.9" y="76.2" transform="rotate(-90 179.9 76.2)">MAX9938</text>
<text x="37.4" y="95.1" transform="rotate(-90 37.4 95.1)">BMM-P</text>
<text x="55.2" y="92.3" transform="rotate(-180 55.2 92.3)">3k</text>
<text x="66.3" y="92.1" transform="rotate(-180 66.3 92.1)">LED7</text>
<text x="96.1" y="93" transform="rotate(-90 96.1 93)">MCS-P</text>
<text x="116" y="90.2" transform="rotate(-180 116 90.2)">2.2k</text>
<text x="116" y="94.2" transform="rotate(-180 116 94.2)">RPU10</text>
<text x="125" y="90" transform="rotate(-180 125 90)">LED8</text>
<text x="133.8" y="95.1" transform="rotate(-90 133.8 95.1)">GND</text>
<text x="158.9" y="93" transform="rotate(-90 158.9 93)">TSS-P</text>
<text x="178.9" y="90.2" transform="rotate(-180 178.9 90.2)">2.2k</text>
<text x="178.9" y="94.2" transform="rotate(-180 178.9 94.2)">RPU18</text>
<text x="187.9" y="90" transform="rotate(-180 187.9 90)">LED12</text>
<text x="196.7" y="95.1" transform="rotate(-90 196.7 95.1)">GND</text>
<text x="55.2" y="96.3" transform="rotate(-180 55.2 96.3)">RPU9</text>
<text x="75.1" y="97.2" transform="rotate(-90 75.1 97.2)">GND</text>
<text x="34.9" y="111.8" transform="rotate(-90 34.9 111.8)">Q1</text>
<text x="47.9" y="111.8" transform="rotate(-90 47.9 111.8)">Si9435BDY</text>
<text x="93.6" y="109.7" transform="rotate(-90 93.6 109.7)">Q3</text>
<text x="103.4" y="113.3" transform="rotate(-180 103.4 113.3)">22k</text>
<text x="106.5" y="109.7" transform="rotate(-90 106.5 109.7)">Si9435BDY</text>
<text x="156.4" y="109.7" transform="rotate(-90 156.4 109.7)">Q8</text>
<text x="166.3" y="113.3" transform="rotate(-180 166.3 113.3)">22k</text>
<text x="169.4" y="109.7" transform="rotate(-90 169.4 109.7)">Si9435BDY</text>
<text x="44.7" y="115.4" transform="rotate(-180 44.7 115.4)">22k</text>
<text x="44.7" y="119.3" transform="rotate(-180 44.7 119.3)">RPU2</text>
<text x="103.4" y="117.3" transform="rotate(-180 103.4 117.3)">RPU1</text>
<text x="128.6" y="119.6" transform="rotate(-180 128.6 119.6)">10k</text>
<text x="133.8" y="118.1" transform="rotate(-90 133.8 118.1)">GND</text>
<text x="166.3" y="117.3" transform="rotate(-180 166.3 117.3)">RPU16</text>
<text x="191.4" y="119.6" transform="rotate(-180 191.4 119.6)">10k</text>
<text x="196.7" y="118.1" transform="rotate(-90 196.7 118.1)">GND</text>
<text x="55.6" y="125.7" transform="rotate(-90 55.6 125.7)">BSS123</text>
<text x="57.7" y="122.3" transform="rotate(-90 57.7 122.3)">QE5</text>
<text x="69.9" y="121.7" transform="rotate(-180 69.9 121.7)">10k</text>
<text x="69.9" y="125.6" transform="rotate(-180 69.9 125.6)">RPU6</text>
<text x="75.1" y="120.2" transform="rotate(-90 75.1 120.2)">GND</text>
<text x="114.3" y="123.6" transform="rotate(-90 114.3 123.6)">BSS123</text>
<text x="116.4" y="120.2" transform="rotate(-90 116.4 120.2)">QE1</text>
<text x="128.6" y="123.5" transform="rotate(-180 128.6 123.5)">RPU5</text>
<text x="177.2" y="123.6" transform="rotate(-90 177.2 123.6)">BSS123</text>
<text x="179.3" y="120.2" transform="rotate(-90 179.3 120.2)">QE6</text>
<text x="191.4" y="123.5" transform="rotate(-180 191.4 123.5)">RPU17</text>
<text x="62.5" y="130.7" transform="rotate(-90 62.5 130.7)">SW1</text>
<text x="121.2" y="128.6" transform="rotate(-90 121.2 128.6)">SW3</text>
<text x="184.1" y="128.6" transform="rotate(-90 184.1 128.6)">SW5</text>
<text x="50" y="134.9" transform="rotate(-90 50 134.9)">ASEN-1</text>
<text x="108.6" y="134.9" transform="rotate(-90 108.6 134.9)">ASEN-3</text>
<text x="171.5" y="134.9" transform="rotate(-90 171.5 134.9)">ASEN-5</text>
<text x="75.1" y="139.1" transform="rotate(-90 75.1 139.1)">GND</text>
<text x="133.8" y="139.1" transform="rotate(-90 133.8 139.1)">GND</text>
<text x="196.7" y="139.1" transform="rotate(-90 196.7 139.1)">GND</text>
<text x="47.9" y="145.4" transform="rotate(-90 47.9 145.4)">-IN</text>
<text x="106.5" y="145.4" transform="rotate(-90 106.5 145.4)">-IN</text>
<text x="169.4" y="145.4" transform="rotate(-90 169.4 145.4)">-IN</text>
<text x="36.2" y="150.6" transform="rotate(-90 36.2 150.6)">R7</text>
<text x="40.1" y="150.6" transform="rotate(-90 40.1 150.6)">0.025</text>
<text x="47.9" y="151.6" transform="rotate(-90 47.9 151.6)">+IN</text>
<text x="56.3" y="153.7" transform="rotate(-90 56.3 153.7)">U5</text>
<text x="58.3" y="153.7" transform="rotate(-90 58.3 153.7)">MAX9938</text>
<text x="94.8" y="150.6" transform="rotate(-90 94.8 150.6)">R18</text>
<text x="98.8" y="150.6" transform="rotate(-90 98.8 150.6)">0.04</text>
<text x="106.5" y="151.6" transform="rotate(-90 106.5 151.6)">+IN</text>
<text x="114.9" y="153.7" transform="rotate(-90 114.9 153.7)">U6</text>
<text x="117" y="153.7" transform="rotate(-90 117 153.7)">MAX9938</text>
<text x="157.7" y="150.6" transform="rotate(-90 157.7 150.6)">R27</text>
<text x="161.7" y="150.6" transform="rotate(-90 161.7 150.6)">0.04</text>
<text x="169.4" y="151.6" transform="rotate(-90 169.4 151.6)">+IN</text>
<text x="177.8" y="153.7" transform="rotate(-90 177.8 153.7)">U13</text>
<text x="179.9" y="153.7" transform="rotate(-90 179.9 153.7)">MAX9938</text>
<text x="39.5" y="157.9" transform="rotate(-180 39.5 157.9)">+24V</text>
<text x="83" y="157.4" transform="rotate(-90 83 157.4)">+9V</text>
<text x="62" y="190.6" transform="rotate(-90 62 190.6)">C11</text>
<text x="66" y="190.6" transform="rotate(-90 66 190.6)">.1uF</text>
<text x="74.7" y="190.8" transform="rotate(-180 74.7 190.8)">LED6</text>
<text x="85.6" y="187.3" transform="rotate(-90 85.6 187.3)">GND</text>
<text x="24.8" y="193.6" transform="rotate(-180 24.8 193.6)">+5V</text>
<text x="85.6" y="196.1" transform="rotate(-90 85.6 196.1)">GND</text>
<text x="119.1" y="193.6" transform="rotate(-90 119.1 193.6)">RX</text>
<text x="123.3" y="197.8" transform="rotate(-90 123.3 197.8)">U2-CNT</text>
<text x="125.4" y="193.6" transform="rotate(-90 125.4 193.6)">TX</text>
<text x="31.1" y="199.9" transform="rotate(-90 31.1 199.9)">TX1</text>
<text x="33.2" y="199.9" transform="rotate(-90 33.2 199.9)">U2-CNT</text>
<text x="75.1" y="201.6" transform="rotate(-90 75.1 201.6)">R10</text>
<text x="77.2" y="200" transform="rotate(-90 77.2 200)">1k</text>
<text x="97.3" y="203.7" transform="rotate(-90 97.3 203.7)">5V</text>
<text x="107.6" y="199.2" transform="rotate(-180 107.6 199.2)">1k</text>
<text x="107.6" y="203.2" transform="rotate(-180 107.6 203.2)">R4</text>
<text x="114.5" y="199" transform="rotate(-180 114.5 199)">LED2</text>
<text x="97.3" y="209.9" transform="rotate(-90 97.3 209.9)">5V</text>
<text x="107.6" y="205.5" transform="rotate(-180 107.6 205.5)">1k</text>
<text x="107.6" y="209.5" transform="rotate(-180 107.6 209.5)">R3</text>
<text x="114.5" y="205.3" transform="rotate(-180 114.5 205.3)">LED1</text>
<text x="114.9" y="219.3" transform="rotate(-90 114.9 219.3)">U2</text>
<text x="26.9" y="225" transform="rotate(-90 26.9 225)">U1</text>
<text x="75.1" y="225" transform="rotate(-90 75.1 225)">PIC18F45K22</text>
<text x="76.6" y="233.5" transform="rotate(-90 76.6 233.5)">1k</text>
<text x="129.6" y="231.5" transform="rotate(-90 129.6 231.5)">SN75HVD08DR</text>
<text x="24.8" y="235.5" transform="rotate(-180 24.8 235.5)">+5V</text>
<text x="45.2" y="238.8" transform="rotate(-90 45.2 238.8)">C10</text>
<text x="49.2" y="238.8" transform="rotate(-90 49.2 238.8)">.1uF</text>
<text x="64.6" y="239.7" transform="rotate(-90 64.6 239.7)">CSENSE</text>
<text x="66.7" y="239.7" transform="rotate(-90 66.7 239.7)">VSENSE</text>
<text x="68.8" y="235.5" transform="rotate(-90 68.8 235.5)">PEN</text>
<text x="74.5" y="235.1" transform="rotate(-90 74.5 235.1)">R20</text>
<text x="74.7" y="238.8" transform="rotate(-180 74.7 238.8)">LED3</text>
<text x="85.6" y="239.7" transform="rotate(-90 85.6 239.7)">GND</text>
<text x="97.3" y="235.1" transform="rotate(-90 97.3 235.1)">5V</text>
<text x="133.8" y="235.9" transform="rotate(-90 133.8 235.9)">GND</text>
<text x="31.1" y="241.8" transform="rotate(-90 31.1 241.8)">RX1</text>
<text x="85.6" y="246" transform="rotate(-90 85.6 246)">GND</text>
<text x="121.2" y="248.1" transform="rotate(-90 121.2 248.1)">RS2-B</text>
<text x="123.3" y="248.1" transform="rotate(-90 123.3 248.1)">RS2-A</text>
<text x="43.1" y="254.4" transform="rotate(-180 43.1 254.4)">JP1</text>
<text x="61.5" y="262.1" transform="rotate(-180 61.5 262.1)">10k</text>
<text x="61.5" y="266.1" transform="rotate(-180 61.5 266.1)">R2</text>
<text x="41.6" y="273.2" transform="rotate(-180 41.6 273.2)">+5V</text>
</g>
<g font-size="2.3" fill="#008000">
<text x="62.5" y="69.9" transform="rotate(-90 62.5 69.9)">G = 200</text>
<text x="121.2" y="69.9" transform="rotate(-90 121.2 69.9)">G = 200</text>
<text x="184.1" y="76.2" transform="rotate(-90 184.1 76.2)">G = 200</text>
<text x="62.5" y="153.7" transform="rotate(-90 62.5 153.7)">G = 200</text>
<text x="121.2" y="153.7" transform="rotate(-90 121.2 153.7)">G = 200</text>
<text x="184.1" y="153.7" transform="rotate(-90 184.1 153.7)">G = 200</text>
</g>
<g font-size="2" fill="#808080">
<text x="43.8" y="59.7" transform="rotate(-180 43.8 59.7)">4</text>
<text x="49.7" y="55.4" transform="rotate(-90 49.7 55.4)">3</text>
<text x="51.8" y="55.4" transform="rotate(-90 51.8 55.4)">1*2</text>
<text x="102.5" y="59.7" transform="rotate(-180 102.5 59.7)">4</text>
<text x="108.4" y="55.4" transform="rotate(-90 108.4 55.4)">3</text>
<text x="110.4" y="55.4" transform="rotate(-90 110.4 55.4)">1*2</text>
<text x="50.6" y="64.2" transform="rotate(-90 50.6 64.2)">VOUT</text>
<text x="52.7" y="63.2" transform="rotate(-90 52.7 63.2)">GND</text>
<text x="109.3" y="64.2" transform="rotate(-90 109.3 64.2)">VOUT</text>
<text x="111.4" y="63.2" transform="rotate(-90 111.4 63.2)">GND</text>
<text x="171.2" y="61.7" transform="rotate(-90 171.2 61.7)">3</text>
<text x="173.3" y="61.7" transform="rotate(-90 173.3 61.7)">1*2</text>
<text x="43.8" y="68.1" transform="rotate(-180 43.8 68.1)">5</text>
<text x="102.5" y="68.1" transform="rotate(-180 102.5 68.1)">5</text>
<text x="165.4" y="66" transform="rotate(-180 165.4 66)">4</text>
<text x="172.1" y="70.5" transform="rotate(-90 172.1 70.5)">VOUT</text>
<text x="174.2" y="69.5" transform="rotate(-90 174.2 69.5)">GND</text>
<text x="165.4" y="74.4" transform="rotate(-180 165.4 74.4)">5</text>
<text x="43.8" y="143.6" transform="rotate(-180 43.8 143.6)">4</text>
<text x="49.7" y="139.2" transform="rotate(-90 49.7 139.2)">3</text>
<text x="51.8" y="139.2" transform="rotate(-90 51.8 139.2)">1*2</text>
<text x="102.5" y="143.6" transform="rotate(-180 102.5 143.6)">4</text>
<text x="108.4" y="139.2" transform="rotate(-90 108.4 139.2)">3</text>
<text x="110.4" y="139.2" transform="rotate(-90 110.4 139.2)">1*2</text>
<text x="165.4" y="143.6" transform="rotate(-180 165.4 143.6)">4</text>
<text x="171.2" y="139.2" transform="rotate(-90 171.2 139.2)">3</text>
<text x="173.3" y="139.2" transform="rotate(-90 173.3 139.2)">1*2</text>
<text x="50.6" y="148" transform="rotate(-90 50.6 148)">VOUT</text>
<text x="52.7" y="147.1" transform="rotate(-90 52.7 147.1)">GND</text>
<text x="109.3" y="148" transform="rotate(-90 109.3 148)">VOUT</text>
<text x="111.4" y="147.1" transform="rotate(-90 111.4 147.1)">GND</text>
<text x="172.1" y="148" transform="rotate(-90 172.1 148)">VOUT</text>
<text x="174.2" y="147.1" transform="rotate(-90 174.2 147.1)">GND</text>
<text x="43.8" y="151.9" transform="rotate(-180 43.8 151.9)">5</text>
<text x="102.5" y="151.9" transform="rotate(-180 102.5 151.9)">5</text>
<text x="165.4" y="151.9" transform="rotate(-180 165.4 151.9)">5</text>
<text x="30.8" y="204.2" transform="rotate(-90 30.8 204.2)">44</text>
<text x="32.9" y="204.2" transform="rotate(-90 32.9 204.2)">43</text>
<text x="35" y="204.2" transform="rotate(-90 35 204.2)">42</text>
<text x="37.1" y="204.2" transform="rotate(-90 37.1 204.2)">41</text>
<text x="39.2" y="204.2" transform="rotate(-90 39.2 204.2)">40</text>
<text x="41.3" y="204.2" transform="rotate(-90 41.3 204.2)">39</text>
<text x="43.4" y="204.2" transform="rotate(-90 43.4 204.2)">38</text>
<text x="45.5" y="204.2" transform="rotate(-90 45.5 204.2)">37</text>
<text x="47.6" y="204.2" transform="rotate(-90 47.6 204.2)">36</text>
<text x="49.7" y="204.2" transform="rotate(-90 49.7 204.2)">35</text>
<text x="51.8" y="204.2" transform="rotate(-90 51.8 204.2)">32</text>
<text x="53.9" y="204.2" transform="rotate(-90 53.9 204.2)">31</text>
<text x="56" y="204.2" transform="rotate(-90 56 204.2)">30</text>
<text x="58.1" y="204.2" transform="rotate(-90 58.1 204.2)">29</text>
<text x="60.1" y="204.2" transform="rotate(-90 60.1 204.2)">28</text>
<text x="62.2" y="204.2" transform="rotate(-90 62.2 204.2)">27</text>
<text x="64.3" y="204.2" transform="rotate(-90 64.3 204.2)">26</text>
<text x="66.4" y="204.2" transform="rotate(-90 66.4 204.2)">25</text>
<text x="68.5" y="204.2" transform="rotate(-90 68.5 204.2)">24</text>
<text x="70.6" y="204.2" transform="rotate(-90 70.6 204.2)">23</text>
<text x="31.7" y="211.6" transform="rotate(-90 31.7 211.6)">RC6</text>
<text x="33.8" y="211.6" transform="rotate(-90 33.8 211.6)">RC5</text>
<text x="35.9" y="211.6" transform="rotate(-90 35.9 211.6)">RC4</text>
<text x="38" y="211.6" transform="rotate(-90 38 211.6)">RD3</text>
<text x="40.1" y="211.6" transform="rotate(-90 40.1 211.6)">RD2</text>
<text x="42.2" y="211.6" transform="rotate(-90 42.2 211.6)">RD1</text>
<text x="44.3" y="211.6" transform="rotate(-90 44.3 211.6)">RD0</text>
<text x="46.4" y="211.6" transform="rotate(-90 46.4 211.6)">RC3</text>
<text x="48.5" y="211.6" transform="rotate(-90 48.5 211.6)">RC2</text>
<text x="50.6" y="211.6" transform="rotate(-90 50.6 211.6)">RC1</text>
<text x="52.7" y="211.6" transform="rotate(-90 52.7 211.6)">RC0</text>
<text x="54.8" y="211.5" transform="rotate(-90 54.8 211.5)">RA6</text>
<text x="56.9" y="211.5" transform="rotate(-90 56.9 211.5)">RA7</text>
<text x="59" y="212.6" transform="rotate(-90 59 212.6)">VSS2</text>
<text x="61.1" y="212.8" transform="rotate(-90 61.1 212.8)">VDD2</text>
<text x="63.2" y="211.5" transform="rotate(-90 63.2 211.5)">RE2</text>
<text x="65.3" y="211.5" transform="rotate(-90 65.3 211.5)">RE1</text>
<text x="67.4" y="211.5" transform="rotate(-90 67.4 211.5)">RE0</text>
<text x="69.4" y="211.5" transform="rotate(-90 69.4 211.5)">RA5</text>
<text x="71.5" y="211.5" transform="rotate(-90 71.5 211.5)">RA4</text>
<text x="118.8" y="214.7" transform="rotate(-90 118.8 214.7)">1</text>
<text x="120.9" y="214.7" transform="rotate(-90 120.9 214.7)">2</text>
<text x="123" y="214.7" transform="rotate(-90 123 214.7)">3</text>
<text x="125.1" y="214.7" transform="rotate(-90 125.1 214.7)">4</text>
<text x="119.8" y="219.8" transform="rotate(-90 119.8 219.8)">R</text>
<text x="121.8" y="221" transform="rotate(-90 121.8 221)">RE</text>
<text x="123.9" y="221" transform="rotate(-90 123.9 221)">DE</text>
<text x="126" y="219.8" transform="rotate(-90 126 219.8)">D</text>
<text x="30.8" y="227.9" transform="rotate(-90 30.8 227.9)">1</text>
<text x="31.7" y="223.1" transform="rotate(-90 31.7 223.1)">RC7</text>
<text x="32.9" y="227.9" transform="rotate(-90 32.9 227.9)">2</text>
<text x="33.8" y="223.1" transform="rotate(-90 33.8 223.1)">RD4</text>
<text x="35" y="227.9" transform="rotate(-90 35 227.9)">3</text>
<text x="35.9" y="223.1" transform="rotate(-90 35.9 223.1)">RD5</text>
<text x="37.1" y="227.9" transform="rotate(-90 37.1 227.9)">4</text>
<text x="38" y="223.1" transform="rotate(-90 38 223.1)">RD6</text>
<text x="39.2" y="227.9" transform="rotate(-90 39.2 227.9)">5</text>
<text x="40.1" y="223.1" transform="rotate(-90 40.1 223.1)">RD7</text>
<text x="41.3" y="227.9" transform="rotate(-90 41.3 227.9)">6</text>
<text x="42.2" y="223.1" transform="rotate(-90 42.2 223.1)">VSS1</text>
<text x="43.4" y="227.9" transform="rotate(-90 43.4 227.9)">7</text>
<text x="44.3" y="223.1" transform="rotate(-90 44.3 223.1)">VDD1</text>
<text x="45.5" y="227.9" transform="rotate(-90 45.5 227.9)">8</text>
<text x="46.4" y="223.1" transform="rotate(-90 46.4 223.1)">RB0</text>
<text x="47.6" y="227.9" transform="rotate(-90 47.6 227.9)">9</text>
<text x="48.5" y="223.1" transform="rotate(-90 48.5 223.1)">RB1</text>
<text x="50.6" y="223.1" transform="rotate(-90 50.6 223.1)">RB2</text>
<text x="52.7" y="223.1" transform="rotate(-90 52.7 223.1)">RB3</text>
<text x="54.8" y="223.1" transform="rotate(-90 54.8 223.1)">RB4</text>
<text x="56.9" y="223.1" transform="rotate(-90 56.9 223.1)">RB5</text>
<text x="59" y="223.1" transform="rotate(-90 59 223.1)">PGC/RB6</text>
<text x="61.1" y="223.1" transform="rotate(-90 61.1 223.1)">PGD/RB7</text>
<text x="63.2" y="223.1" transform="rotate(-90 63.2 223.1)">MCLR</text>
<text x="65.3" y="223.1" transform="rotate(-90 65.3 223.1)">RA0</text>
<text x="67.4" y="223.1" transform="rotate(-90 67.4 223.1)">RA1</text>
<text x="69.5" y="223.1" transform="rotate(-90 69.5 223.1)">RA2</text>
<text x="71.6" y="223.1" transform="rotate(-90 71.6 223.1)">RA3</text>
<text x="119.7" y="227.3" transform="rotate(-90 119.7 227.3)">VCC</text>
<text x="121.8" y="227.3" transform="rotate(-90 121.8 227.3)">B</text>
<text x="123.9" y="227.3" transform="rotate(-90 123.9 227.3)">A</text>
<text x="126" y="227.3" transform="rotate(-90 126 227.3)">GND</text>
<text x="49.7" y="228.9" transform="rotate(-90 49.7 228.9)">10</text>
<text x="51.8" y="228.8" transform="rotate(-90 51.8 228.8)">11</text>
<text x="53.9" y="228.9" transform="rotate(-90 53.9 228.9)">14</text>
<text x="56" y="228.9" transform="rotate(-90 56 228.9)">15</text>
<text x="58.1" y="228.9" transform="rotate(-90 58.1 228.9)">16</text>
<text x="60.1" y="228.9" transform="rotate(-90 60.1 228.9)">17</text>
<text x="62.2" y="228.9" transform="rotate(-90 62.2 228.9)">18</text>
<text x="64.3" y="228.9" transform="rotate(-90 64.3 228.9)">19</text>
<text x="66.4" y="228.9" transform="rotate(-90 66.4 228.9)">20</text>
<text x="68.5" y="228.9" transform="rotate(-90 68.5 228.9)">21</text>
<text x="70.6" y="228.9" transform="rotate(-90 70.6 228.9)">22</text>
<text x="118.8" y="232.1" transform="rotate(-90 118.8 232.1)">8</text>
<text x="120.9" y="232.1" transform="rotate(-90 120.9 232.1)">7</text>
<text x="123" y="232.1" transform="rotate(-90 123 232.1)">6</text>
<text x="125.1" y="232.1" transform="rotate(-90 125.1 232.1)">5</text>
<text x="46.6" y="263" transform="rotate(-180 46.6 263)">3</text>
<text x="46.6" y="260.9" transform="rotate(-180 46.6 260.9)">4</text>
<text x="46.6" y="258.8" transform="rotate(-180 46.6 258.8)">5</text>
<text x="46.6" y="267.2" transform="rotate(-180 46.6 267.2)">1</text>
<text x="46.6" y="265.1" transform="rotate(-180 46.6 265.1)">2</text>
</g>
</svg>
